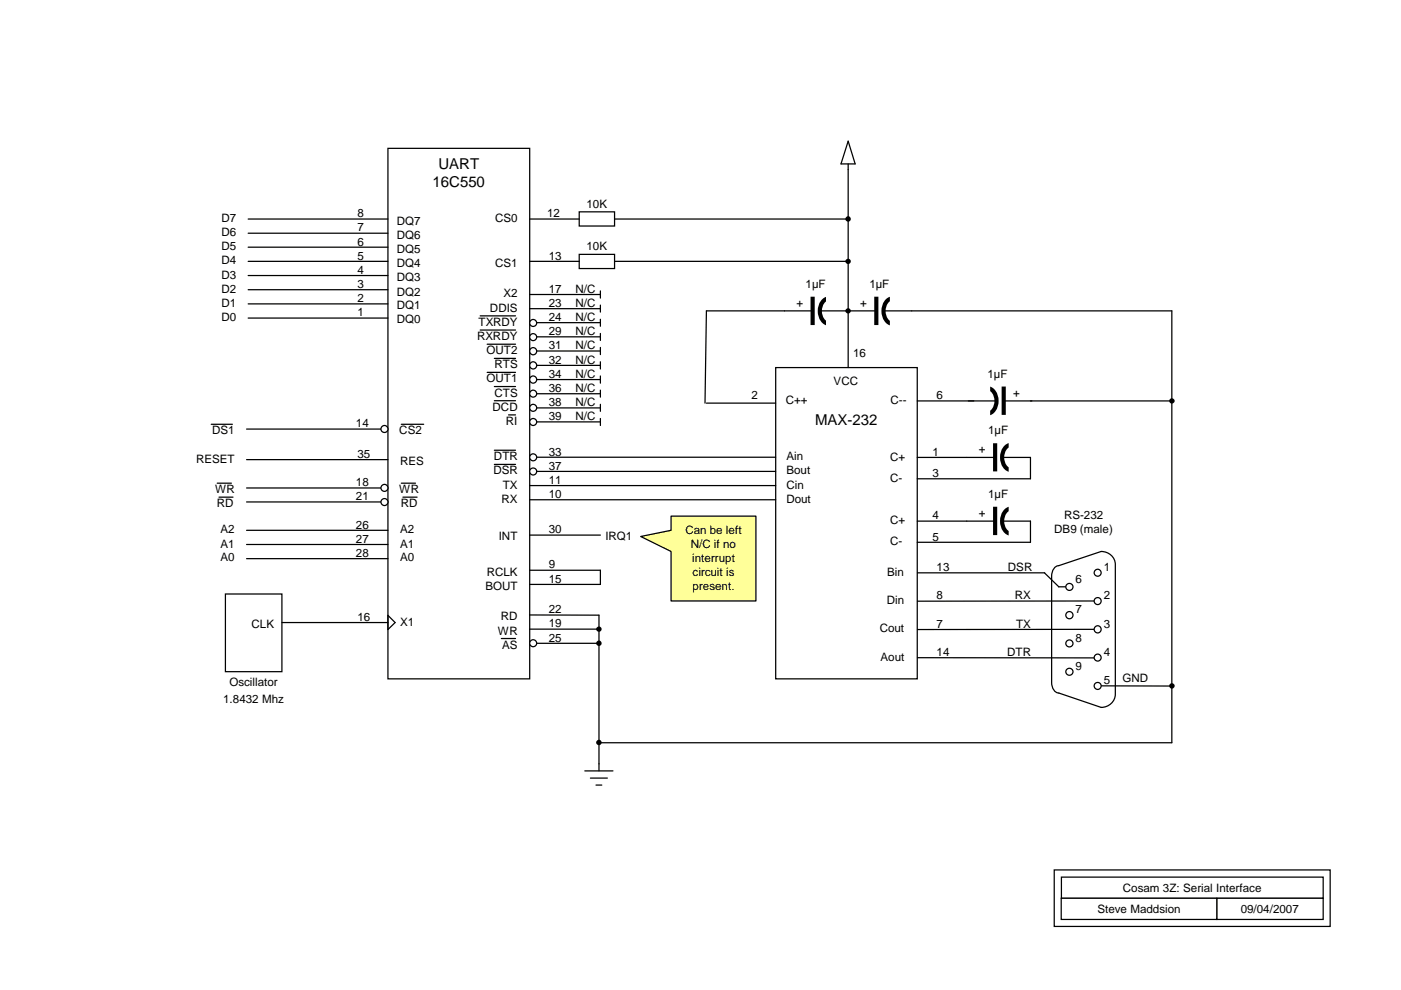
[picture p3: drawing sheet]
<svg xmlns="http://www.w3.org/2000/svg" width="297mm" height="210mm" viewBox="0 0 297 210" stroke-linecap="round" stroke-linejoin="round" font-family="sans-serif">
<path d="M223.5 184.4h58.5v12h-58.5z" fill="none" stroke="#000" stroke-width=".26"/>
<path d="M225 186h55.5v4.5h-55.5z" fill-rule="evenodd" fill="#fff"/>
<path d="M225 186h55.5v4.5h-55.5z" fill="none" stroke="#000" stroke-width=".26"/>
<path d="M258 190.5h22.5v4.4h-22.5z" fill-rule="evenodd" fill="#fff"/>
<path d="M258 190.5h22.5v4.4h-22.5z" fill="none" stroke="#000" stroke-width=".26"/>
<path d="M225 190.5h33v4.4h-33z" fill-rule="evenodd" fill="#fff"/>
<path d="M225 190.5h33v4.4h-33z" fill="none" stroke="#000" stroke-width=".26"/>
<path d="M82.3 31.5h30v112.4h-30z" fill-rule="evenodd" fill="#fff"/>
<path d="M82.3 31.5h30v112.4h-30zM52.6 58.4h29.7M52.6 55.4h29.7M52.6 52.4h29.7M52.6 49.4h29.7M52.6 46.4h29.7M52.6 67.4h29.7M52.6 64.4h29.7M52.6 61.4h29.7" fill="none" stroke="#000" stroke-width=".26"/>
<path d="M164.5 78h30v65.9h-30z" fill-rule="evenodd" fill="#fff"/>
<path d="M164.5 77.9h30v66h-30zM52.3 118.4h30M52.3 115.4h30M52.3 112.4h30" fill="none" stroke="#000" stroke-width=".26"/>
<circle cx="179.8" cy="46.4" r=".32" fill="#000"/>
<circle cx="179.8" cy="46.4" r=".32" fill="none" stroke="#000" stroke-width=".53"/>
<path d="M122.8 53.9h7.5v3h-7.5z" fill-rule="evenodd" fill="#fff"/>
<path d="M112.3 55.4h10.5M122.8 53.9h7.5v3h-7.5z" fill="none" stroke="#000" stroke-width=".26"/>
<path d="M122.8 44.9h7.5v3h-7.5z" fill-rule="evenodd" fill="#fff"/>
<path d="M179.8 29.9l1.5 4.9h-3zM179.8 34.8v43.1M112.3 46.4h10.5M122.8 44.9h7.5v3h-7.5zM130.3 46.4h49.5M130.3 55.4h49.5M46.1 102.4h3M46.4 105.4h3M52.3 106.4h30M52.3 103.5h30M85.1 102.4h3M85.4 105.4h3" fill="none" stroke="#000" stroke-width=".26"/>
<circle cx="81.5" cy="106.4" r=".74" fill="#fff"/>
<circle cx="81.5" cy="106.4" r=".74" fill="none" stroke="#000" stroke-width=".26"/>
<circle cx="81.5" cy="103.4" r=".74" fill="#fff"/>
<g fill="none" stroke="#000" stroke-width=".26">
<path d="M52.3 97.5h30M104.8 95.5h4.5M104.8 98.5h4.5M112.3 99.9h52.2M112.3 96.9h52.2M112.3 106h52.2M112.3 103h52.2"/>
<circle cx="81.5" cy="103.4" r=".74"/>
</g>
<circle cx="113" cy="97" r=".74" fill="#fff"/>
<circle cx="113" cy="97" r=".74" fill="none" stroke="#000" stroke-width=".26"/>
<circle cx="113" cy="100" r=".74" fill="#fff"/>
<g fill="none" stroke="#000" stroke-width=".26">
<path d="M44.8 90h4.5M52.3 91h30M85.1 90h4.7"/>
<circle cx="113" cy="100" r=".74"/>
</g>
<circle cx="81.5" cy="91" r=".75" fill="#fff"/>
<g fill="none" stroke="#000" stroke-width=".26">
<path d="M112.3 62.4h15M112.3 65.4h15M112.3 68.4h15M112.3 71.4h15M112.3 74.4h15M112.3 77.5h15M127.3 61.7v1.5M127.3 64.7v1.5M127.3 67.7v1.5M127.3 70.7v1.5M127.3 73.7v1.5M127.3 76.7v1.5"/>
<path d="M127.3 79.7v1.5M112.3 80.5h15M112.3 83.5h15M112.3 86.5h15M112.3 89.5h15M127.3 82.7v1.5M127.3 85.7v1.5M127.3 88.7v1.5"/>
<circle cx="81.5" cy="91" r=".75"/>
</g>
<circle cx="113" cy="89.5" r=".74" fill="#fff"/>
<circle cx="113" cy="89.5" r=".74" fill="none" stroke="#000" stroke-width=".26"/>
<circle cx="113" cy="86.5" r=".74" fill="#fff"/>
<circle cx="113" cy="86.5" r=".74" fill="none" stroke="#000" stroke-width=".26"/>
<circle cx="113" cy="83.5" r=".74" fill="#fff"/>
<circle cx="113" cy="83.5" r=".74" fill="none" stroke="#000" stroke-width=".26"/>
<circle cx="113.1" cy="80.5" r=".75" fill="#fff"/>
<circle cx="113.1" cy="80.5" r=".75" fill="none" stroke="#000" stroke-width=".26"/>
<circle cx="113.1" cy="77.5" r=".75" fill="#fff"/>
<circle cx="113.1" cy="77.5" r=".75" fill="none" stroke="#000" stroke-width=".26"/>
<circle cx="113.1" cy="74.5" r=".75" fill="#fff"/>
<circle cx="113.1" cy="74.5" r=".75" fill="none" stroke="#000" stroke-width=".26"/>
<circle cx="113" cy="71.5" r=".74" fill="#fff"/>
<circle cx="113" cy="71.5" r=".74" fill="none" stroke="#000" stroke-width=".26"/>
<circle cx="113" cy="68.5" r=".74" fill="#fff"/>
<g fill="none" stroke="#000" stroke-width=".26">
<path d="M101.8 70h7.5M101.8 67h7.5M103.3 79h6M103.3 73h6M104.8 76h4.5M104.8 85h4.5M104.8 82h4.5M107.8 88h1.5"/>
<circle cx="113" cy="68.5" r=".74"/>
</g>
<path d="M47.8 125.9h12v16.5h-12z" fill-rule="evenodd" fill="#fff"/>
<path d="M47.8 125.9h12v16.5h-12zM59.8 132h22.5M82.3 130.5l1.5 1.5-1.5 1.5z" fill="none" stroke="#000" stroke-width=".26"/>
<path d="M135.8 113.7l6.5-1.3v-3h18v18h-18v-10.5z" fill-rule="evenodd" fill="#ff9"/>
<path d="M112.3 113.5h15M135.8 113.7l6.5-1.3v-3h18v18h-18v-10.5zM112.3 130.4h14.7M112.3 133.4h15M112.3 120.9h15v3h-15M112.3 136.4h15" fill="none" stroke="#000" stroke-width=".26"/>
<circle cx="113" cy="136.4" r=".74" fill="#fff"/>
<g fill="none" stroke="#000" stroke-width=".26">
<path d="M179.8 65.9h6M106.3 135.4h3"/>
<circle cx="113" cy="136.4" r=".74"/>
</g>
<g fill="#000">
<circle cx="127" cy="133.4" r=".31"/>
<circle cx="127" cy="136.4" r=".32"/>
</g>
<g fill="none" stroke="#000" stroke-width=".53">
<circle cx="127" cy="133.4" r=".31"/>
<circle cx="127" cy="136.4" r=".32"/>
</g>
<path d="M185.8 62.9v6" fill="none" stroke="#000" stroke-width=".88" stroke-linecap="butt"/>
<path d="M188.2 63.7a1.63 1.63 0 0 1 2.6 .9 3.1 3.1 0 0 1-1.1 3.9 1.91 1.91 0 0 1-2.3-1.8 3.3 3.3 0 0 1 .8-3z" fill-rule="evenodd" fill="#fff"/>
<path d="M188.2 63.7a1.63 1.63 0 0 1 2.6 .9 3.1 3.1 0 0 1-1.1 3.9 1.91 1.91 0 0 1-2.3-1.8 3.3 3.3 0 0 1 .8-3z" fill="none" stroke="#000" stroke-width=".88"/>
<path d="M188.8 61.4h3.1v9h-3.1z" fill-rule="evenodd" fill="#fff"/>
<path d="M188.8 61.4h3.1v9h-3.1z" fill="none" stroke="#fff" stroke-width=".26"/>
<path d="M187.3 65.9h61.2M194.5 85h12M212.8 85h6" fill="none" stroke="#000" stroke-width=".26"/>
<g fill="#000">
<circle cx="179.8" cy="55.4" r=".31"/>
<circle cx="179.8" cy="65.9" r=".31"/>
</g>
<g fill="none" stroke="#000" stroke-width=".53">
<circle cx="179.8" cy="55.4" r=".31"/>
<circle cx="179.8" cy="65.9" r=".31"/>
</g>
<path d="M212.8 82v6" fill="none" stroke="#000" stroke-width=".88" stroke-linecap="butt"/>
<path d="M208.5 82.7a1.62 1.62 0 0 1 2.5 1 3.2 3.2 0 0 1-1.1 3.9 1.93 1.93 0 0 1-2.3-1.9 3.3 3.3 0 0 1 .9-3z" fill-rule="evenodd" fill="#fff"/>
<path d="M208.5 82.7a1.62 1.62 0 0 1 2.5 1 3.2 3.2 0 0 1-1.1 3.9 1.93 1.93 0 0 1-2.3-1.9 3.3 3.3 0 0 1 .9-3z" fill="none" stroke="#000" stroke-width=".88"/>
<path d="M206.8 80.5h3v9h-3z" fill-rule="evenodd" fill="#fff"/>
<path d="M206.8 80.5h3v9h-3z" fill="none" stroke="#fff" stroke-width=".26"/>
<path d="M166.3 65.9h6M205.3 85h6" fill="none" stroke="#000" stroke-width=".26"/>
<path d="M172.3 62.9v6" fill="none" stroke="#000" stroke-width=".88" stroke-linecap="butt"/>
<path d="M174.8 63.7a1.62 1.62 0 0 1 2.5 .9 3.2 3.2 0 0 1-1.1 3.9 1.93 1.93 0 0 1-2.3-1.8 3.3 3.3 0 0 1 .9-3z" fill-rule="evenodd" fill="#fff"/>
<path d="M174.8 63.7a1.62 1.62 0 0 1 2.5 .9 3.2 3.2 0 0 1-1.1 3.9 1.93 1.93 0 0 1-2.3-1.8 3.3 3.3 0 0 1 .9-3z" fill="none" stroke="#000" stroke-width=".88"/>
<path d="M175.3 61.4h3v9h-3z" fill-rule="evenodd" fill="#fff"/>
<path d="M175.3 61.4h3v9h-3z" fill="none" stroke="#fff" stroke-width=".26"/>
<path d="M166.3 65.9h-16.5l-.3 19.6M173.8 65.9h6M149.8 85.5h14.7M205 110.5h6" fill="none" stroke="#000" stroke-width=".26"/>
<circle cx="248.5" cy="85" r=".31" fill="#000"/>
<circle cx="248.5" cy="85" r=".31" fill="none" stroke="#000" stroke-width=".53"/>
<path d="M211 107.4v6.1" fill="none" stroke="#000" stroke-width=".88" stroke-linecap="butt"/>
<path d="M213.4 108.2a1.65 1.65 0 0 1 2.6 .9 3.1 3.1 0 0 1-1.1 4 1.93 1.93 0 0 1-2.4-1.9 3.3 3.3 0 0 1 .9-3z" fill-rule="evenodd" fill="#fff"/>
<path d="M213.4 108.2a1.65 1.65 0 0 1 2.6 .9 3.1 3.1 0 0 1-1.1 4 1.93 1.93 0 0 1-2.4-1.9 3.3 3.3 0 0 1 .9-3z" fill="none" stroke="#000" stroke-width=".88"/>
<path d="M214 106h3v9h-3z" fill-rule="evenodd" fill="#fff"/>
<path d="M214 106h3v9h-3z" fill="none" stroke="#fff" stroke-width=".26"/>
<path d="M205 97h6M194.5 110.5h10.5M212.5 110.5h6v4.5h-24" fill="none" stroke="#000" stroke-width=".26"/>
<path d="M211 94v5.9" fill="none" stroke="#000" stroke-width=".88" stroke-linecap="butt"/>
<path d="M213.4 94.7a1.65 1.65 0 0 1 2.6 .9 3.1 3.1 0 0 1-1.1 4 1.93 1.93 0 0 1-2.4-1.9 3.3 3.3 0 0 1 .9-3z" fill-rule="evenodd" fill="#fff"/>
<path d="M213.4 94.7a1.65 1.65 0 0 1 2.6 .9 3.1 3.1 0 0 1-1.1 4 1.93 1.93 0 0 1-2.4-1.9 3.3 3.3 0 0 1 .9-3z" fill="none" stroke="#000" stroke-width=".88"/>
<path d="M214 92.5h3v9h-3z" fill-rule="evenodd" fill="#fff"/>
<path d="M214 92.5h3v9h-3z" fill="none" stroke="#fff" stroke-width=".26"/>
<g fill="none" stroke="#000" stroke-width=".26">
<path d="M248.5 65.9v91.6M194.5 97h10.5M212.5 97h6v4.5h-24M218.5 85h30M194.5 121.5h27M194.5 139.4l37.5 .1M221.4 121.5l3.1 2.9M224.4 124.4h1.5M232 127.4l-37.5 .1M232 133.4l-37.5 .1M233.5 145.4l15 .1M124 163.4h6"/>
<path d="M125.2 165h3.6M126.4 166.5h1.2M127 161.9v1.5"/>
</g>
<circle cx="226.7" cy="124.4" r=".75" fill="#fff"/>
<circle cx="226.7" cy="124.4" r=".75" fill="none" stroke="#000" stroke-width=".26"/>
<circle cx="226.7" cy="130.4" r=".76" fill="#fff"/>
<circle cx="226.7" cy="130.4" r=".76" fill="none" stroke="#000" stroke-width=".26"/>
<circle cx="226.7" cy="136.4" r=".75" fill="#fff"/>
<circle cx="226.7" cy="136.4" r=".75" fill="none" stroke="#000" stroke-width=".26"/>
<circle cx="226.7" cy="142.4" r=".75" fill="#fff"/>
<circle cx="226.7" cy="142.4" r=".75" fill="none" stroke="#000" stroke-width=".26"/>
<circle cx="232.7" cy="121.4" r=".74" fill="#fff"/>
<circle cx="232.7" cy="121.4" r=".74" fill="none" stroke="#000" stroke-width=".26"/>
<circle cx="232.7" cy="127.4" r=".74" fill="#fff"/>
<circle cx="232.7" cy="127.4" r=".74" fill="none" stroke="#000" stroke-width=".26"/>
<circle cx="232.7" cy="133.4" r=".75" fill="#fff"/>
<circle cx="232.7" cy="133.4" r=".75" fill="none" stroke="#000" stroke-width=".26"/>
<circle cx="232.7" cy="139.4" r=".74" fill="#fff"/>
<circle cx="232.7" cy="139.4" r=".74" fill="none" stroke="#000" stroke-width=".26"/>
<circle cx="232.7" cy="145.4" r=".74" fill="#fff"/>
<g fill="none" stroke="#000" stroke-width=".26">
<path d="M127 130.4v31.6M223.7 120.2l9.8-3.3a2.91 2.91 0 0 1 3 2.8v27.5a2.91 2.91 0 0 1-3 2.8l-9-3.1a2 2 0 0 1-1.5-2.2v-22.5a2.59 2.59 0 0 1 .7-2zM127 157.5h121.5"/>
<circle cx="232.7" cy="145.4" r=".74"/>
</g>
<g fill="#000">
<circle cx="127" cy="157.4" r=".32"/>
<circle cx="248.5" cy="145.4" r=".31"/>
</g>
<g fill="none" stroke="#000" stroke-width=".53">
<circle cx="127" cy="157.4" r=".32"/>
<circle cx="248.5" cy="145.4" r=".31"/>
</g>
<g font-size="3.2">
<text x="93" y="35.9">UART</text>
<text x="91.7" y="39.7">16C550</text>
<text x="172.8" y="90">MAX-232</text>
</g>
<g font-size="2.5">
<text x="46.9" y="47.1">D7</text>
<text x="75.8" y="46.1">8</text>
<text x="84.1" y="47.6">DQ7</text>
<text x="105" y="47.1">CS0</text>
<text x="116" y="46.1">12</text>
<text x="124.4" y="44.1">10K</text>
<text x="46.9" y="53.1">D5</text>
<text x="46.9" y="50.1">D6</text>
<text x="75.8" y="49.1">7</text>
<text x="75.8" y="52.1">6</text>
<text x="84.1" y="53.6">DQ5</text>
<text x="84.1" y="50.6">DQ6</text>
<text x="124.4" y="53.1">10K</text>
<text x="46.9" y="59.1">D3</text>
<text x="46.9" y="56">D4</text>
<text x="75.8" y="55">5</text>
<text x="75.8" y="58">4</text>
<text x="84.1" y="59.6">DQ3</text>
<text x="84.1" y="56.6">DQ4</text>
<text x="105" y="56.6">CS1</text>
<text x="116.4" y="55">13</text>
<text x="46.9" y="65.1">D1</text>
<text x="46.9" y="62.1">D2</text>
<text x="75.8" y="61.1">3</text>
<text x="75.8" y="64.1">2</text>
<text x="84.1" y="65.6">DQ1</text>
<text x="84.1" y="62.7">DQ2</text>
<text x="106.8" y="63.1">X2</text>
<text x="116.4" y="62.1">17</text>
<text x="116.4" y="65.1">23</text>
<text x="122" y="65.1">N/C</text>
<text x="122" y="62.1">N/C</text>
<text x="168.9" y="65.1">+</text>
<text x="170.8" y="61">1µF</text>
<text x="182.4" y="65.1">+</text>
<text x="184.3" y="61">1µF</text>
<text x="46.9" y="68">D0</text>
<text x="75.8" y="67.1">1</text>
<text x="84.1" y="68.6">DQ0</text>
<text x="101.5" y="69.1">TXRDY</text>
<text x="103.9" y="66.1">DDIS</text>
<text x="116.4" y="68.1">24</text>
<text x="116.4" y="71.1">29</text>
<text x="122" y="68.1">N/C</text>
<text x="122" y="71.1">N/C</text>
<text x="101.2" y="72.1">RXRDY</text>
<text x="103.2" y="75.1">OUT2</text>
<text x="116.4" y="74.1">31</text>
<text x="116.4" y="77.1">32</text>
<text x="122" y="74">N/C</text>
<text x="122" y="77.1">N/C</text>
<text x="180.9" y="75.6">16</text>
<text x="103.2" y="81.1">OUT1</text>
<text x="104.9" y="78.1">RTS</text>
<text x="116.4" y="80.1">34</text>
<text x="116.4" y="83.1">36</text>
<text x="122" y="80.1">N/C</text>
<text x="122" y="83.1">N/C</text>
<text x="176.7" y="81.6">VCC</text>
<text x="209.4" y="80.1">1µF</text>
<text x="104.4" y="87.1">DCD</text>
<text x="104.9" y="84.1">CTS</text>
<text x="116.4" y="86.1">38</text>
<text x="116.4" y="89.1">39</text>
<text x="122" y="86.1">N/C</text>
<text x="122" y="89.1">N/C</text>
<text x="159.3" y="84.6">2</text>
<text x="166.6" y="85.6">C++</text>
<text x="188.8" y="85.6">C--</text>
<text x="198.5" y="84.6">6</text>
<text x="214.8" y="84.1">+</text>
<text x="45" y="92.1">DS1</text>
<text x="75.5" y="90.6">14</text>
<text x="84.7" y="92.1">CS2</text>
<text x="107.3" y="90.1">RI</text>
<text x="209.5" y="92.1">1µF</text>
<text x="41.6" y="98.1">RESET</text>
<text x="75.8" y="97.1">35</text>
<text x="84.8" y="98.6">RES</text>
<text x="104.6" y="100.6">DSR</text>
<text x="104.7" y="97.6">DTR</text>
<text x="116.4" y="96.6">33</text>
<text x="116.4" y="99.6">37</text>
<text x="166.7" y="100.6">Bout</text>
<text x="166.7" y="97.6">Ain</text>
<text x="188.7" y="97.7">C+</text>
<text x="197.7" y="96.6">1</text>
<text x="197.7" y="101.1">3</text>
<text x="207.6" y="96.1">+</text>
<text x="45.6" y="104.6">WR</text>
<text x="46" y="107.6">RD</text>
<text x="75.5" y="103.1">18</text>
<text x="75.5" y="106.1">21</text>
<text x="84.7" y="104.6">WR</text>
<text x="85" y="107.6">RD</text>
<text x="106.3" y="106.6">RX</text>
<text x="106.6" y="103.6">TX</text>
<text x="116.4" y="102.6">11</text>
<text x="116.4" y="105.6">10</text>
<text x="166.7" y="106.6">Dout</text>
<text x="166.7" y="103.6">Cin</text>
<text x="188.7" y="102.2">C-</text>
<text x="209.5" y="105.6">1µF</text>
<text x="46.7" y="113.1">A2</text>
<text x="75.5" y="112.1">26</text>
<text x="84.8" y="113.1">A2</text>
<text x="116.4" y="113.1">30</text>
<text x="145.3" y="113.2">Can be left</text>
<text x="188.7" y="111.1">C+</text>
<text x="197.7" y="110.1">4</text>
<text x="207.6" y="109.6">+</text>
<text x="223.5" y="113">DB9 (male)</text>
<text x="225.6" y="110.1">RS-232</text>
<text x="46.7" y="119">A0</text>
<text x="46.7" y="116.1">A1</text>
<text x="75.5" y="118.1">28</text>
<text x="75.5" y="115.1">27</text>
<text x="84.8" y="119">A0</text>
<text x="84.8" y="116.1">A1</text>
<text x="105.8" y="114.6">INT</text>
<text x="128.4" y="114.6">IRQ1</text>
<text x="146.5" y="116.2">N/C if no</text>
<text x="146.8" y="119.1">interrupt</text>
<text x="188.7" y="115.7">C-</text>
<text x="197.7" y="114.6">5</text>
<text x="102.9" y="125.1">BOUT</text>
<text x="103.2" y="122">RCLK</text>
<text x="116.4" y="120.5">9</text>
<text x="116.4" y="123.5">15</text>
<text x="146.9" y="122.1">circuit is</text>
<text x="146.9" y="125.1">present.</text>
<text x="188.1" y="122.1">Bin</text>
<text x="198.6" y="121.1">13</text>
<text x="213.7" y="121.1">DSR</text>
<text x="228" y="123.6">6</text>
<text x="234.1" y="121.1">1</text>
<text x="75.8" y="131.6">16</text>
<text x="106.2" y="131.5">RD</text>
<text x="116.3" y="130">22</text>
<text x="188" y="128.1">Din</text>
<text x="198.6" y="127">8</text>
<text x="215.2" y="127">RX</text>
<text x="228" y="130">7</text>
<text x="234.1" y="127">2</text>
<text x="53.3" y="133.1">CLK</text>
<text x="84.8" y="132.6">X1</text>
<text x="105.6" y="134.5">WR</text>
<text x="106.5" y="137.5">AS</text>
<text x="116.3" y="133">19</text>
<text x="116.4" y="136">25</text>
<text x="186.5" y="134.1">Cout</text>
<text x="198.6" y="133.1">7</text>
<text x="215.4" y="133.1">TX</text>
<text x="228" y="136.1">8</text>
<text x="234.1" y="133.1">3</text>
<text x="186.7" y="140.1">Aout</text>
<text x="198.6" y="139.1">14</text>
<text x="213.5" y="139.1">DTR</text>
<text x="228" y="142.1">9</text>
<text x="234.1" y="139.1">4</text>
<text x="47.3" y="149">1.8432 Mhz</text>
<text x="48.6" y="145.4">Oscillator</text>
<text x="234.1" y="145">5</text>
<text x="238" y="144.6">GND</text>
<text x="238.1" y="189.1">Cosam 3Z: Serial Interface</text>
<text x="232.7" y="193.6">Steve Maddsion</text>
<text x="263.1" y="193.6">09/04/2007</text>
</g>
</svg>
